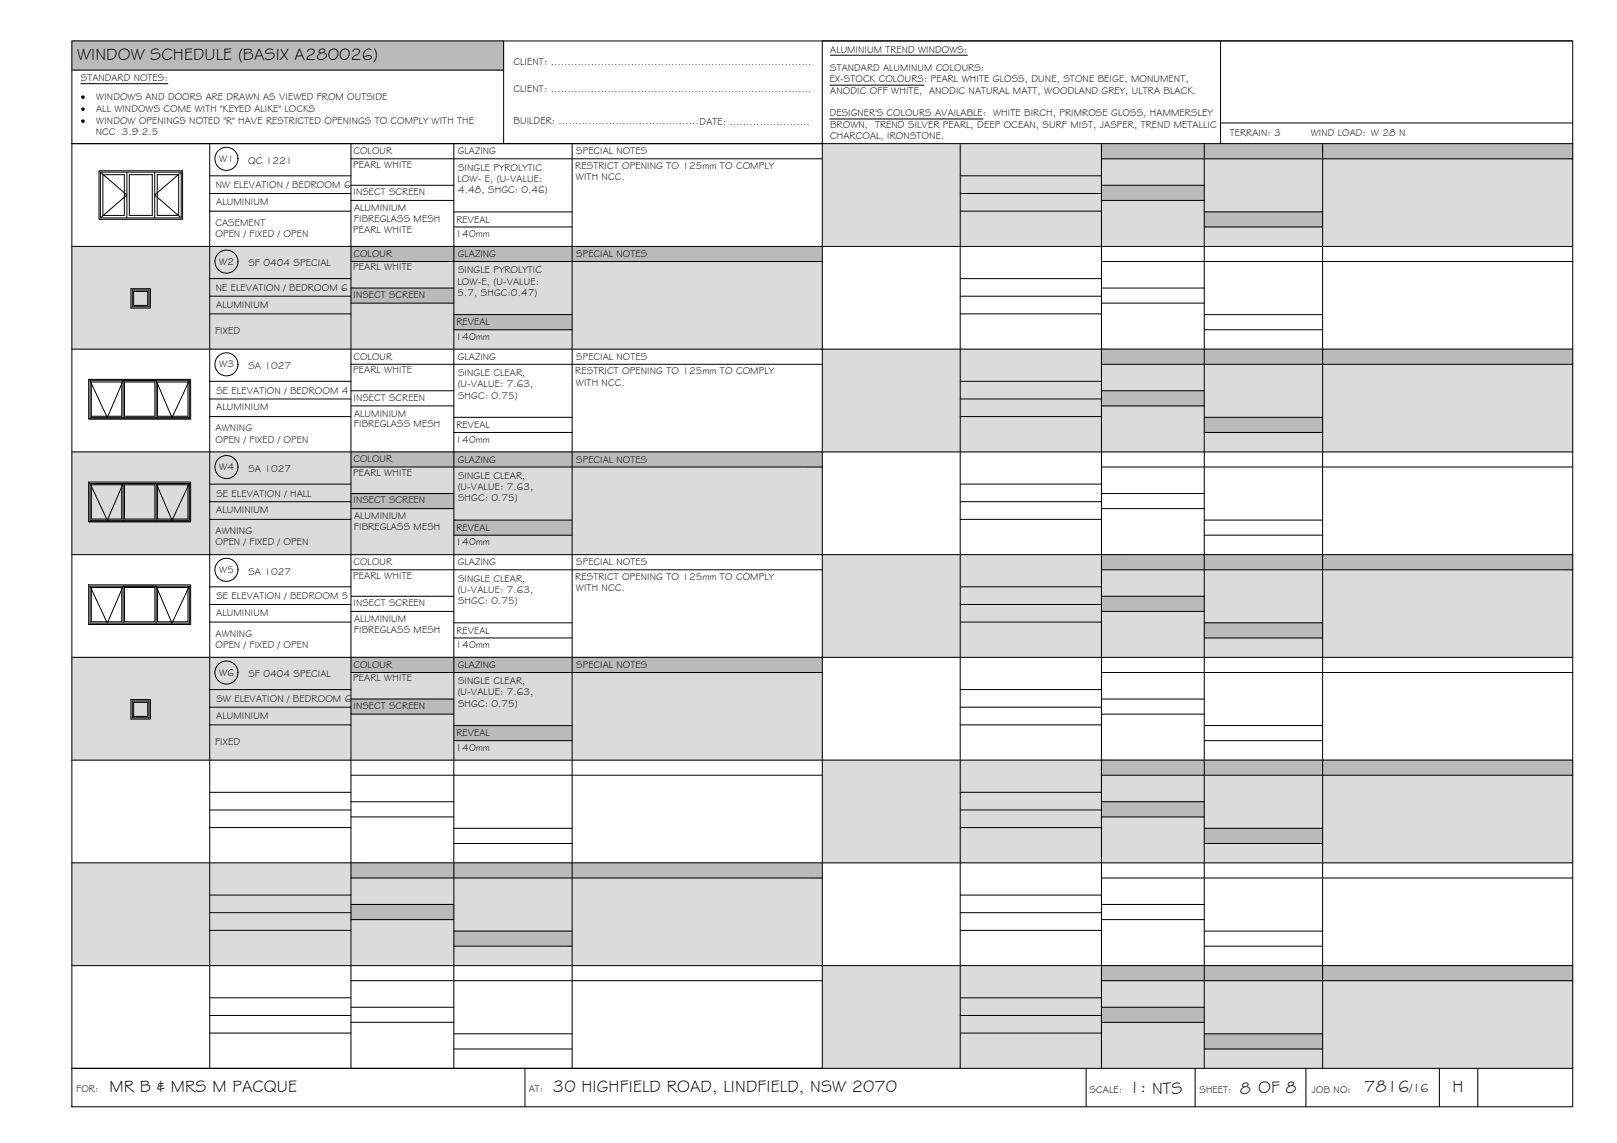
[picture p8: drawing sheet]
<svg xmlns="http://www.w3.org/2000/svg" width="420mm" height="297mm" viewBox="0 0 420 297" stroke-linecap="round" stroke-linejoin="round" font-family="sans-serif">
<!-- layer: WINDOW SCHEDULE HATCH -->
<g fill="#dbdbdb" stroke="#dbdbdb" stroke-width=".26">
<path d="M213.7 37.3l195 26.7v-26.7zM213.7 37.3l195 26.7h-195z"/>
<path d="M18.7 64l195 26.7v-26.7zM18.7 64l195 26.7h-195z"/>
<path d="M213.7 90.7l195 26.7v-26.7zM213.7 90.7l195 26.7h-195z"/>
<path d="M18.7 117.4l195 26.7v-26.7zM18.7 117.4l195 26.7h-195z"/>
<path d="M213.7 144.1l195 26.7v-26.7zM213.7 144.1l195 26.7h-195z"/>
<path d="M18.7 170.8l195 26.7v-26.7zM18.7 170.8l195 26.7h-195z"/>
<path d="M213.7 197.5l195 26.7v-26.7zM213.7 197.5l195 26.7h-195z"/>
<path d="M18.7 224.2l195 26.7v-26.7zM18.7 224.2l195 26.7h-195z"/>
<path d="M213.7 250.9l195 26.7v-26.7zM213.7 250.9l195 26.7h-195z"/>
</g>
<g fill="#bababa" stroke="#bababa" stroke-width=".26">
<path d="M18.7 10.6l112.2 7.6v-7.6zM18.7 10.6l112.2 7.6h-112.2z"/>
<path d="M286.2 37.3l122.5 4v-4zM286.2 37.3l122.5 4h-122.5z"/>
<path d="M286.2 48.1l26.7 4v-4zM286.2 48.1l26.7 4h-26.7z"/>
<path d="M312.9 55.1l30.8 3.9v-3.9zM312.9 55.1l30.8 3.9h-30.8z"/>
<path d="M91.2 64l122.5 4v-4zM91.2 64l122.5 4h-122.5z"/>
<path d="M91.2 74.9l26.7 3.9v-3.9zM91.2 74.9l26.7 3.9h-26.7z"/>
<path d="M117.9 81.8l30.8 3.9v-3.9zM117.9 81.8l30.8 3.9h-30.8z"/>
<path d="M286.2 90.7l122.5 4v-4zM286.2 90.7l122.5 4h-122.5z"/>
<path d="M286.2 101.6l26.7 3.9v-3.9zM286.2 101.6l26.7 3.9h-26.7z"/>
<path d="M312.9 108.5l30.8 3.9v-3.9zM312.9 108.5l30.8 3.9h-30.8z"/>
<path d="M91.2 117.4l122.5 4v-4zM91.2 117.4l122.5 4h-122.5z"/>
<path d="M91.2 128.3l26.7 3.9v-3.9zM91.2 128.3l26.7 3.9h-26.7z"/>
<path d="M117.9 135.2l30.8 3.9v-3.9zM117.9 135.2l30.8 3.9h-30.8z"/>
<path d="M286.2 144.1l122.5 4v-4zM286.2 144.1l122.5 4h-122.5z"/>
<path d="M286.2 155l26.7 3.9v-3.9zM286.2 155l26.7 3.9h-26.7z"/>
<path d="M312.9 161.9l30.8 3.9v-3.9zM312.9 161.9l30.8 3.9h-30.8z"/>
<path d="M91.2 170.8l122.5 4v-4zM91.2 170.8l122.5 4h-122.5z"/>
<path d="M91.2 181.6l26.7 4v-4zM91.2 181.6l26.7 4h-26.7z"/>
<path d="M117.9 188.6l30.8 3.9v-3.9zM117.9 188.6l30.8 3.9h-30.8z"/>
<path d="M286.2 197.5l122.5 4v-4zM286.2 197.5l122.5 4h-122.5z"/>
<path d="M286.2 208.4l26.7 3.9v-3.9zM286.2 208.4l26.7 3.9h-26.7z"/>
<path d="M312.9 215.3l30.8 3.9v-3.9zM312.9 215.3l30.8 3.9h-30.8z"/>
<path d="M91.2 224.2l122.5 4v-4zM91.2 224.2l122.5 4h-122.5z"/>
<path d="M91.2 235l26.7 4v-4zM91.2 235l26.7 4h-26.7z"/>
<path d="M117.9 242l30.8 3.9v-3.9zM117.9 242l30.8 3.9h-30.8z"/>
<path d="M286.2 250.9l122.5 4v-4zM286.2 250.9l122.5 4h-122.5z"/>
<path d="M286.2 261.8l26.7 3.9v-3.9zM286.2 261.8l26.7 3.9h-26.7z"/>
<path d="M312.9 268.7l30.8 3.9v-3.9zM312.9 268.7l30.8 3.9h-30.8z"/>
</g>
<!-- layer: BORDER -->
<g fill="none" stroke="#000" stroke-width=".26">
<path d="M18.7 10.6h390v277h-390zM18.7 18.2h112.2M130.9 10.6v26.7M317.1 10.6v26.7M408.7 10.6h-195v267M18.7 37.3h390M54.5 37.3v240.3M91.2 37.3v240.3M117.9 37.3v240.3M148.7 37.3v240.3M249.5 37.3v240.3M286.2 37.3v240.3"/>
<path d="M312.9 37.3v240.3M317.1 32h91.6M343.7 37.3v240.3M54.5 45.7h36.7M54.5 50.3h36.7M54.5 54.9h36.7M91.2 41.3h122.5M91.2 48.1h26.7M91.2 52.1h26.7M117.9 55.1h30.8M117.9 59h30.8M249.5 45.7h36.7"/>
<path d="M249.5 50.3h36.7M249.5 54.9h36.7M286.2 41.3h122.5M286.2 48.1h26.7M286.2 52.1h26.7M312.9 55.1h30.8M312.9 59h30.8M18.7 64h390M54.5 72.4h36.7M54.5 77h36.7M91.2 68h122.5M91.2 74.9h26.7"/>
<path d="M91.2 78.8h26.7M249.5 72.4h36.7M249.5 77h36.7M286.2 68h122.5M286.2 74.9h26.7M286.2 78.8h26.7M18.7 90.7h390M54.5 81.6h36.7M54.5 99.1h36.7M91.2 94.7h122.5M117.9 81.8h30.8M117.9 85.7h30.8"/>
<path d="M249.5 81.6h36.7M249.5 99.1h36.7M286.2 94.7h122.5M312.9 81.8h30.8M312.9 85.7h30.8M18.7 117.4h390M54.5 103.7h36.7M54.5 108.3h36.7M91.2 101.6h26.7M91.2 105.5h26.7M117.9 108.5h30.8M117.9 112.4h30.8"/>
<path d="M249.5 103.7h36.7M249.5 108.3h36.7M286.2 101.6h26.7M286.2 105.5h26.7M312.9 108.5h30.8M312.9 112.4h30.8M54.5 125.8h36.7M54.5 130.4h36.7M54.5 135h36.7M91.2 121.4h122.5M91.2 128.3h26.7M91.2 132.2h26.7"/>
<path d="M117.9 135.2h30.8M117.9 139.1h30.8M249.5 125.8h36.7M249.5 130.4h36.7M249.5 135h36.7M286.2 121.4h122.5M286.2 128.3h26.7M286.2 132.2h26.7M312.9 135.2h30.8M312.9 139.1h30.8M18.7 144.1h390M54.5 152.5h36.7"/>
<path d="M54.5 157.1h36.7M91.2 148.1h122.5M91.2 155h26.7M91.2 158.9h26.7M249.5 152.5h36.7M249.5 157.1h36.7M286.2 148.1h122.5M286.2 155h26.7M286.2 158.9h26.7M18.7 170.8h390M54.5 161.7h36.7M54.5 179.2h36.7"/>
<path d="M91.2 174.8h122.5M117.9 161.9h30.8M117.9 165.8h30.8M249.5 161.7h36.7M249.5 179.2h36.7M286.2 174.8h122.5M312.9 161.9h30.8M312.9 165.8h30.8M18.7 197.5h390M54.5 183.8h36.7M54.5 188.4h36.7M91.2 181.7h26.7"/>
<path d="M91.2 185.6h26.7M117.9 188.6h30.8M117.9 192.5h30.8M249.5 183.8h36.7M249.5 188.4h36.7M286.2 181.7h26.7M286.2 185.6h26.7M312.9 188.6h30.8M312.9 192.5h30.8M54.5 205.9h36.7M54.5 210.5h36.7M54.5 215.1h36.7"/>
<path d="M91.2 201.5h122.5M91.2 208.4h26.7M91.2 212.3h26.7M117.9 215.3h30.8M117.9 219.2h30.8M249.5 205.9h36.7M249.5 210.5h36.7M249.5 215.1h36.7M286.2 201.5h122.5M286.2 208.4h26.7M286.2 212.3h26.7M312.9 215.3h30.8"/>
<path d="M312.9 219.2h30.8M18.7 224.2h390M54.5 232.6h36.7M54.5 237.2h36.7M91.2 228.2h122.5M91.2 235h26.7M91.2 239h26.7M249.5 232.6h36.7M249.5 237.2h36.7M286.2 228.2h122.5M286.2 235h26.7M286.2 239h26.7"/>
<path d="M18.7 250.9h390M54.5 241.8h36.7M54.5 259.3h36.7M91.2 254.9h122.5M117.9 242h30.8M117.9 245.9h30.8M249.5 241.8h36.7M249.5 259.3h36.7M286.2 254.9h122.5M312.9 242h30.8M312.9 245.9h30.8M18.7 277.6h390"/>
<path d="M54.5 263.9h36.7M54.5 268.5h36.7M91.2 261.8h26.7M91.2 265.7h26.7M117.9 268.7h30.8M117.9 272.6h30.8M136.4 277.6v10M249.5 263.9h36.7M249.5 268.5h36.7M282.2 277.6v10M286.2 261.8h26.7M286.2 265.7h26.7"/>
<path d="M310.5 277.6v10M312.9 268.7h30.8M312.9 272.6h30.8M339.3 277.6v10M374 277.6v10M384 277.6v10"/>
</g>
<!-- layer: TEXT -->
<path d="M215.7 14.3h35.7M21 21.8h22.6M215.6 30.9h39.8M215.6 22.1h24.5" fill="none" stroke="#000" stroke-width=".26"/>
<!-- layer: WINDOWS -->
<g fill="none" stroke="#000" stroke-width=".26">
<path d="M26.1 44.7l6.9 6-6.9 5.9h21l-6.9-5.9 6.9-6M26.1 44.7v11.9M26.1 44.7h21M26.7 45.4h5.6v10.6h-5.6zM33 44.7v11.9M33.6 45.4h6v10.6h-6zM40.2 44.7v11.9M40.9 45.4h5.5v10.6h-5.5zM47.1 44.7v11.9M34.4 75.4h4.3v4.3h-4.3zM34.7 75.7h3.7v3.7h-3.7zM23.4 98.9l4.5 9.6 4.1-9.6"/>
<path d="M23.4 98.9h25.8l-4.5 9.6-4.1-9.6M23.4 98.9v9.6h25.8v-9.6M23.7 99.3h7.9v8.9h-7.9zM32 98.9h8.6M32 98.9v9.6M32.3 99.3h7.9v8.9h-7.9zM40.6 98.9v9.6M40.9 99.3h7.9v8.9h-7.9zM23.4 125.6l4.5 9.6 4.1-9.6M23.4 125.6h25.8l-4.5 9.6-4.1-9.6M23.4 125.6v9.6h25.8v-9.6M23.7 126h7.9v8.9h-7.9z"/>
<path d="M32 125.6h8.6M32 125.6v9.6M32.3 126h7.9v8.9h-7.9zM40.6 125.6v9.6M40.9 126h7.9v8.9h-7.9zM23.4 152.3l4.5 9.6 4.1-9.6M23.4 152.3h25.8l-4.5 9.6-4.1-9.6M23.4 152.3v9.6h25.8v-9.6M23.7 152.7h7.9v8.9h-7.9zM32 152.3h8.6M32 152.3v9.6M32.3 152.7h7.9v8.9h-7.9z"/>
<path d="M40.6 152.3v9.6M40.9 152.7h7.9v8.9h-7.9zM34.4 182.2h4.3v4.3h-4.3zM34.7 182.5h3.7v3.7h-3.7z"/>
<circle cx="58.8" cy="41.3" r="3"/>
<circle cx="58.8" cy="68" r="3"/>
<circle cx="58.8" cy="94.7" r="3"/>
<circle cx="58.8" cy="121.4" r="3"/>
<circle cx="58.8" cy="148.1" r="3"/>
<circle cx="58.8" cy="174.8" r="3"/>
</g>
<!-- layer: NEWWORK -->
<path d="M25.7 44.4h21.7v12.6h-21.7zM34 75h5.1v5.1h-5.1zM23 98.6h26.5v10.3h-26.5zM23 108.9h26.5M23 125.3h26.5v10.3h-26.5zM23 135.6h26.5M23 152h26.5v10.3h-26.5zM23 162.3h26.5M34 181.8h5.1v5.1h-5.1z" fill="none" stroke="#000" stroke-width=".26"/>
<g font-size="4.5">
<text x="20" y="15.6">WINDOW SCHEDULE (BASIX A280026)</text>
<text x="28.5" y="283.7">MR B &amp; MRS M PACQUE</text>
<text x="143.7" y="283.7">30 HIGHFIELD ROAD, LINDFIELD, NSW 2070</text>
<text x="293.4" y="284">1: NTS</text>
<text x="322.2" y="284.2">8 OF 8</text>
<text x="354.5" y="283.8">7816</text>
<text x="377.4" y="283.8">H</text>
</g>
<text font-size="3.2" x="366.3" y="283.8">/16</text>
<g font-size="2.6">
<text x="133.4" y="16.9">CLIENT: ..............................................................................</text>
<text x="215.7" y="13.6">ALUMINIUM TREND WINDOWS:</text>
<text x="21" y="21.1">STANDARD NOTES:</text>
<text x="215.6" y="21.4">EX-STOCK COLOURS: PEARL WHITE GLOSS, DUNE, STONE BEIGE, MONUMENT,</text>
<text x="215.7" y="18.5">STANDARD ALUMINUM COLOURS:</text>
<text x="21" y="26.1">·</text>
<text x="21" y="29.1">·</text>
<text x="25" y="29.1">ALL WINDOWS COME WITH &quot;KEYED ALIKE&quot; LOCKS</text>
<text x="25" y="26.1">WINDOWS AND DOORS ARE DRAWN AS VIEWED FROM OUTSIDE</text>
<text x="133.4" y="24">CLIENT: ..............................................................................</text>
<text x="215.7" y="24.4">ANODIC OFF WHITE, ANODIC NATURAL MATT, WOODLAND GREY, ULTRA BLACK.</text>
<text x="21" y="32.1">·</text>
<text x="24.9" y="35.1">NCC 3.9.2.5</text>
<text x="25" y="32.1">WINDOW OPENINGS NOTED &quot;R&quot; HAVE RESTRICTED OPENINGS TO COMPLY WITH THE</text>
<text x="133.4" y="32.3">BUILDER: ..........................................DATE: ........................</text>
<text x="215.6" y="30.2">DESIGNER'S COLOURS AVAILABLE: WHITE BIRCH, PRIMROSE GLOSS, HAMMERSLEY</text>
<text x="215.7" y="33.2">BROWN, TREND SILVER PEARL, DEEP OCEAN, SURF MIST, JASPER, TREND METALLIC</text>
<text x="319.6" y="35.4">TERRAIN: 3</text>
<text x="340.6" y="35.4">WIND LOAD: W 28 N</text>
<text x="91.8" y="40.1">COLOUR</text>
<text x="119" y="40.1">GLAZING</text>
<text x="149.7" y="40.1">SPECIAL NOTES</text>
<text x="215.7" y="36.1">CHARCOAL, IRONSTONE.</text>
<text x="57" y="42.1">W1</text>
<text x="64.5" y="42.6">QC 1221</text>
<text x="91.8" y="43.5">PEARL WHITE</text>
<text x="118.9" y="47.2">LOW- E, (U-VALUE:</text>
<text x="119" y="44.3">SINGLE PYROLYTIC</text>
<text x="149.5" y="43.9">RESTRICT OPENING TO 125mm TO COMPLY</text>
<text x="149.6" y="46.8">WITH NCC.</text>
<text x="56.1" y="49">NW ELEVATION / BEDROOM 6</text>
<text x="56.2" y="53.2">ALUMINIUM</text>
<text x="91.8" y="50.7">INSECT SCREEN</text>
<text x="119" y="50.2">4.48, SHGC: 0.46)</text>
<text x="56" y="58.7">CASEMENT</text>
<text x="92" y="57.7">FIBREGLASS MESH</text>
<text x="92" y="54.9">ALUMINIUM</text>
<text x="118.6" y="57.9">REVEAL</text>
<text x="56" y="61.6">OPEN / FIXED / OPEN</text>
<text x="91.8" y="60.7">PEARL WHITE</text>
<text x="118.4" y="61.7">140mm</text>
<text x="57" y="68.8">W2</text>
<text x="64.5" y="69.3">SF 0404 SPECIAL</text>
<text x="91.8" y="70.2">PEARL WHITE</text>
<text x="91.8" y="66.8">COLOUR</text>
<text x="119" y="66.9">GLAZING</text>
<text x="119" y="71">SINGLE PYROLYTIC</text>
<text x="149.7" y="66.9">SPECIAL NOTES</text>
<text x="56.1" y="75.7">NE ELEVATION / BEDROOM 6</text>
<text x="91.8" y="77.4">INSECT SCREEN</text>
<text x="118.9" y="73.9">LOW-E, (U-VALUE:</text>
<text x="118.9" y="76.9">5.7, SHGC:0.47)</text>
<text x="56.2" y="79.9">ALUMINIUM</text>
<text x="55.9" y="86.9">FIXED</text>
<text x="118.4" y="88.3">140mm</text>
<text x="118.6" y="84.6">REVEAL</text>
<text x="57" y="95.5">W3</text>
<text x="64.5" y="96">SA 1027</text>
<text x="91.8" y="93.5">COLOUR</text>
<text x="119" y="93.5">GLAZING</text>
<text x="149.7" y="93.5">SPECIAL NOTES</text>
<text x="91.8" y="96.9">PEARL WHITE</text>
<text x="118.9" y="100.6">(U-VALUE: 7.63,</text>
<text x="119" y="97.7">SINGLE CLEAR,</text>
<text x="149.5" y="97.3">RESTRICT OPENING TO 125mm TO COMPLY</text>
<text x="149.6" y="100.2">WITH NCC.</text>
<text x="56.2" y="106.7">ALUMINIUM</text>
<text x="56.2" y="102.4">SE ELEVATION / BEDROOM 4</text>
<text x="91.8" y="104.1">INSECT SCREEN</text>
<text x="119" y="103.6">SHGC: 0.75)</text>
<text x="56" y="112.1">AWNING</text>
<text x="92" y="111.1">FIBREGLASS MESH</text>
<text x="92" y="108.3">ALUMINIUM</text>
<text x="118.6" y="111.3">REVEAL</text>
<text x="56" y="115">OPEN / FIXED / OPEN</text>
<text x="118.4" y="115">140mm</text>
<text x="57" y="122.2">W4</text>
<text x="64.5" y="122.7">SA 1027</text>
<text x="91.8" y="123.6">PEARL WHITE</text>
<text x="91.8" y="120.2">COLOUR</text>
<text x="119" y="120.3">GLAZING</text>
<text x="119" y="124.4">SINGLE CLEAR,</text>
<text x="149.7" y="120.3">SPECIAL NOTES</text>
<text x="56.2" y="129.1">SE ELEVATION / HALL</text>
<text x="91.8" y="130.8">INSECT SCREEN</text>
<text x="118.9" y="127.3">(U-VALUE: 7.63,</text>
<text x="119" y="130.3">SHGC: 0.75)</text>
<text x="56.2" y="133.3">ALUMINIUM</text>
<text x="92" y="137.8">FIBREGLASS MESH</text>
<text x="92" y="135">ALUMINIUM</text>
<text x="118.6" y="138">REVEAL</text>
<text x="56" y="141.7">OPEN / FIXED / OPEN</text>
<text x="56" y="138.8">AWNING</text>
<text x="118.4" y="141.7">140mm</text>
<text x="57" y="148.9">W5</text>
<text x="64.5" y="149.4">SA 1027</text>
<text x="91.8" y="146.9">COLOUR</text>
<text x="119" y="147">GLAZING</text>
<text x="149.7" y="147">SPECIAL NOTES</text>
<text x="56.2" y="155.8">SE ELEVATION / BEDROOM 5</text>
<text x="91.8" y="150.3">PEARL WHITE</text>
<text x="118.9" y="154">(U-VALUE: 7.63,</text>
<text x="119" y="151.1">SINGLE CLEAR,</text>
<text x="149.5" y="150.7">RESTRICT OPENING TO 125mm TO COMPLY</text>
<text x="149.6" y="153.6">WITH NCC.</text>
<text x="56.2" y="160">ALUMINIUM</text>
<text x="91.8" y="157.5">INSECT SCREEN</text>
<text x="92" y="161.7">ALUMINIUM</text>
<text x="119" y="157">SHGC: 0.75)</text>
<text x="56" y="165.5">AWNING</text>
<text x="92" y="164.5">FIBREGLASS MESH</text>
<text x="118.6" y="164.7">REVEAL</text>
<text x="56" y="168.4">OPEN / FIXED / OPEN</text>
<text x="91.8" y="173.6">COLOUR</text>
<text x="118.4" y="168.4">140mm</text>
<text x="119" y="173.6">GLAZING</text>
<text x="149.7" y="173.7">SPECIAL NOTES</text>
<text x="57" y="175.6">W6</text>
<text x="64.5" y="176.1">SF 0404 SPECIAL</text>
<text x="91.8" y="177">PEARL WHITE</text>
<text x="119" y="177.8">SINGLE CLEAR,</text>
<text x="56.2" y="182.5">SW ELEVATION / BEDROOM 6</text>
<text x="91.8" y="184.2">INSECT SCREEN</text>
<text x="118.9" y="180.7">(U-VALUE: 7.63,</text>
<text x="119" y="183.7">SHGC: 0.75)</text>
<text x="56.2" y="186.7">ALUMINIUM</text>
<text x="118.6" y="191.4">REVEAL</text>
<text x="55.9" y="193.7">FIXED</text>
<text x="118.4" y="195.1">140mm</text>
<text x="19.8" y="283.8">FOR:</text>
<text x="137.4" y="283.7">AT:</text>
<text x="283.1" y="284">SCALE:</text>
<text x="311.7" y="284">SHEET:</text>
<text x="340.9" y="284">JOB NO:</text>
</g>
</svg>
